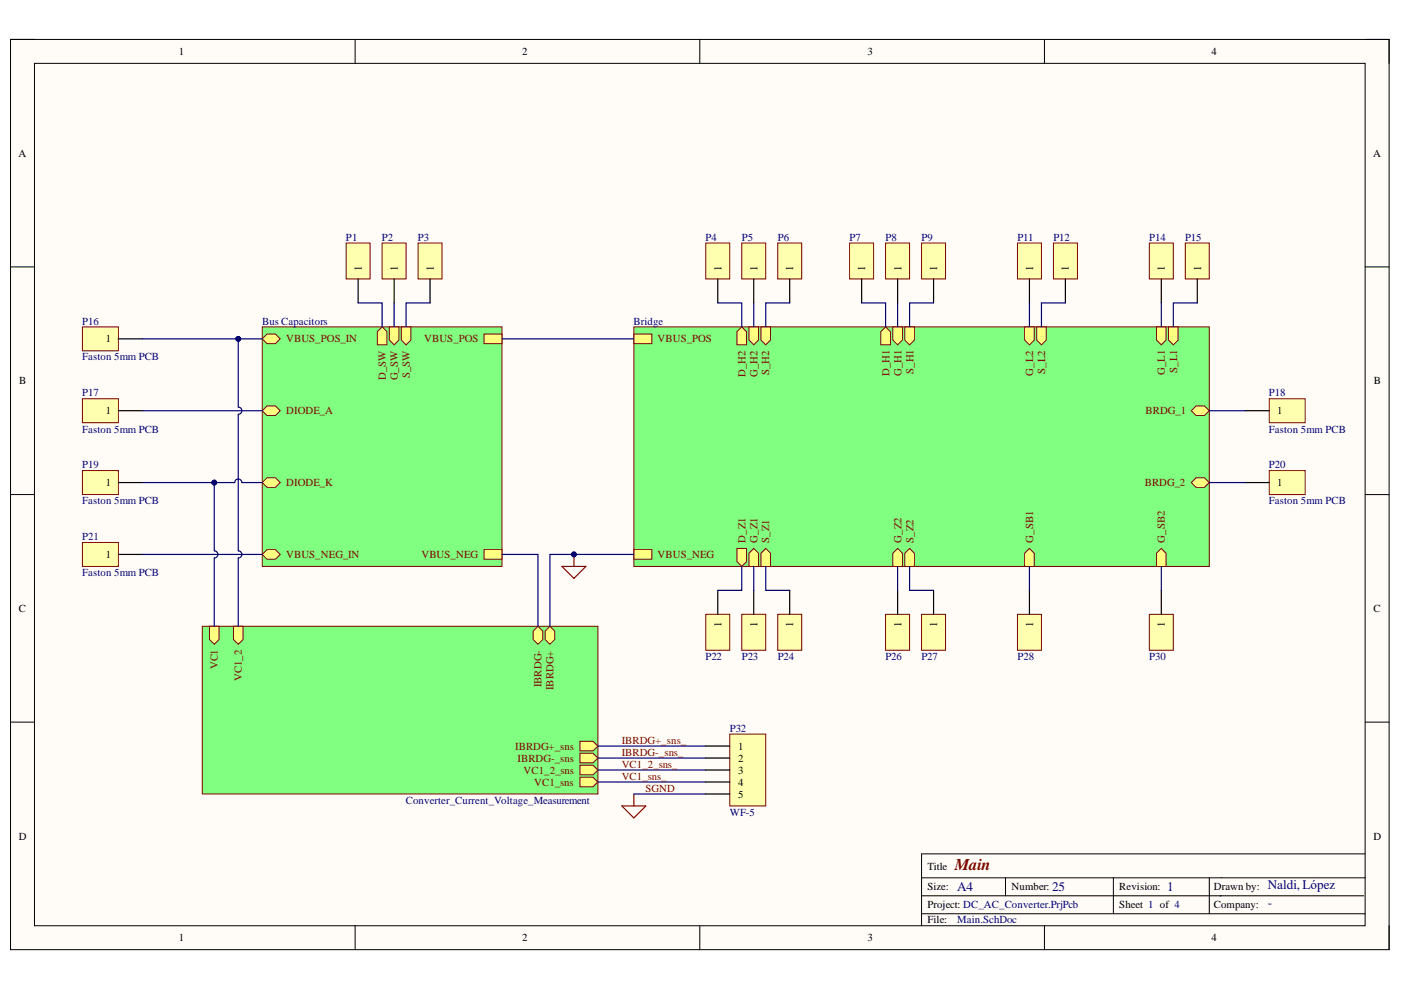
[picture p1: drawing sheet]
<svg xmlns="http://www.w3.org/2000/svg" width="297mm" height="210mm" viewBox="0 0 297 210" stroke-linecap="round" stroke-linejoin="round" font-family="sans-serif">
<path d="M2.2 8.4h292.3v193h-292.3z" fill-rule="evenodd" fill="#fffcf8"/>
<path d="M2.2 8.4h292.3v193h-292.3z" fill="none" stroke="#000" stroke-width=".21"/>
<path d="M7.3 13.4h282.1v182.9h-282.1z" fill-rule="evenodd" fill="#fffcf8"/>
<g fill="none" stroke="#000" stroke-width=".21">
<path d="M2.2 8.4h5.1M7.3 13.4h282.1v182.9h-282.1zM75.3 8.4v5M148.4 8.4v5M221.4 8.4v5M289.4 8.4h5.1v5M2.2 56.6h5.1M289.4 56.6h5.1M2.2 104.9h5.1M289.4 104.9h5.1M2.2 153.1h5.1M289.4 153.1h5.1"/>
<path d="M75.3 196.3v5.1M148.4 196.3v5.1M195.4 186.1h94M195.4 189.9h93.8M195.4 193.7h94M213.2 186.1v3.8M221.4 196.3v5.1M236.1 186.1v7.6M256.4 186.1v7.6M289.4 181h-94v15.3M294.5 196.3v5.1"/>
</g>
<path d="M55.6 69.3h50.8v50.8h-50.8z" fill-rule="evenodd" fill="#80ff80"/>
<path d="M55.6 69.3h50.8v50.8h-50.8z" fill="none" stroke="#800000" stroke-width=".21"/>
<path d="M102.6 116.5h3.8v2.1h-3.8z" fill-rule="evenodd" fill="#ffff80"/>
<path d="M102.6 116.5h3.8v2.1h-3.8z" fill="none" stroke="#800000" stroke-width=".21"/>
<path d="M102.6 70.8h3.8v2.1h-3.8z" fill-rule="evenodd" fill="#ffff80"/>
<path d="M102.6 70.8h3.8v2.1h-3.8z" fill="none" stroke="#800000" stroke-width=".21"/>
<path d="M55.6 71.8l1-1h1.8l1 1-1 1.1h-1.8z" fill-rule="evenodd" fill="#ffff80"/>
<path d="M55.6 71.8l1-1h1.8l1 1-1 1.1h-1.8z" fill="none" stroke="#800000" stroke-width=".21"/>
<path d="M55.6 87.1l1-1h1.8l1 1-1 1h-1.8z" fill-rule="evenodd" fill="#ffff80"/>
<path d="M55.6 87.1l1-1h1.8l1 1-1 1h-1.8z" fill="none" stroke="#800000" stroke-width=".21"/>
<path d="M55.6 102.3l1-1h1.8l1 1-1 1h-1.8z" fill-rule="evenodd" fill="#ffff80"/>
<path d="M55.6 102.3l1-1h1.8l1 1-1 1h-1.8z" fill="none" stroke="#800000" stroke-width=".21"/>
<path d="M55.6 117.6l1-1.1h1.8l1 1.1-1 1h-1.8z" fill-rule="evenodd" fill="#ffff80"/>
<path d="M55.6 117.6l1-1.1h1.8l1 1.1-1 1h-1.8z" fill="none" stroke="#800000" stroke-width=".21"/>
<path d="M82.5 69.3h2.1v2.8l-1 1-1.1-1z" fill-rule="evenodd" fill="#ffff80"/>
<path d="M82.5 69.3h2.1v2.8l-1 1-1.1-1z" fill="none" stroke="#800000" stroke-width=".21"/>
<path d="M85.1 69.3h2v2.8l-1 1-1-1z" fill-rule="evenodd" fill="#ffff80"/>
<path d="M85.1 69.3h2v2.8l-1 1-1-1z" fill="none" stroke="#800000" stroke-width=".21"/>
<path d="M80 70.3l1-1 1 1v2.8h-2z" fill-rule="evenodd" fill="#ffff80"/>
<path d="M80 70.3l1-1 1 1v2.8h-2z" fill="none" stroke="#800000" stroke-width=".21"/>
<path d="M42.9 132.8h83.9v35.5h-83.9z" fill-rule="evenodd" fill="#80ff80"/>
<path d="M42.9 132.8h83.9v35.5h-83.9z" fill="none" stroke="#800000" stroke-width=".21"/>
<path d="M44.4 132.8h2.1v2.8l-1.1 1-1-1z" fill-rule="evenodd" fill="#ffff80"/>
<path d="M44.4 132.8h2.1v2.8l-1.1 1-1-1z" fill="none" stroke="#800000" stroke-width=".21"/>
<path d="M123 164.8h2.7l1.1 1-1.1 1h-2.7z" fill-rule="evenodd" fill="#ffff80"/>
<path d="M123 164.8h2.7l1.1 1-1.1 1h-2.7z" fill="none" stroke="#800000" stroke-width=".21"/>
<path d="M123 157.2h2.7l1.1 1-1.1 1h-2.7z" fill-rule="evenodd" fill="#ffff80"/>
<path d="M123 157.2h2.7l1.1 1-1.1 1h-2.7z" fill="none" stroke="#800000" stroke-width=".21"/>
<path d="M49.5 132.8h2v2.8l-1 1-1-1z" fill-rule="evenodd" fill="#ffff80"/>
<path d="M49.5 132.8h2v2.8l-1 1-1-1z" fill="none" stroke="#800000" stroke-width=".21"/>
<path d="M113 133.8l1.1-1 1 1v1.8l-1 1-1.1-1z" fill-rule="evenodd" fill="#ffff80"/>
<path d="M113 133.8l1.1-1 1 1v1.8l-1 1-1.1-1z" fill="none" stroke="#800000" stroke-width=".21"/>
<path d="M115.6 133.8l1-1 1 1v1.8l-1 1-1-1z" fill-rule="evenodd" fill="#ffff80"/>
<path d="M115.6 133.8l1-1 1 1v1.8l-1 1-1-1z" fill="none" stroke="#800000" stroke-width=".21"/>
<path d="M123 162.2h2.7l1.1 1.1-1.1 1h-2.7z" fill-rule="evenodd" fill="#ffff80"/>
<path d="M123 162.2h2.7l1.1 1.1-1.1 1h-2.7z" fill="none" stroke="#800000" stroke-width=".21"/>
<path d="M123 159.7h2.7l1.1 1-1.1 1h-2.7z" fill-rule="evenodd" fill="#ffff80"/>
<path d="M123 159.7h2.7l1.1 1-1.1 1h-2.7z" fill="none" stroke="#800000" stroke-width=".21"/>
<path d="M131.8 170.9h5.1M131.9 170.9l2.5 2.5 2.5-2.5M134.4 168.3v2.6" fill="none" stroke="#800000" stroke-width=".25"/>
<path d="M17.5 115h7.6v5.1h-7.6z" fill-rule="evenodd" fill="#ffffb0"/>
<path d="M17.5 115h7.6v5.1h-7.6z" fill="none" stroke="#800000" stroke-width=".21"/>
<path d="M25.1 117.6h5.1" fill="none" stroke="#000" stroke-width=".25"/>
<path d="M17.5 99.8h7.6v5.1h-7.6z" fill-rule="evenodd" fill="#ffffb0"/>
<path d="M17.5 99.8h7.6v5.1h-7.6z" fill="none" stroke="#800000" stroke-width=".21"/>
<path d="M25.1 102.3h5.1" fill="none" stroke="#000" stroke-width=".25"/>
<path d="M17.5 84.5h7.6v5.1h-7.6z" fill-rule="evenodd" fill="#ffffb0"/>
<path d="M17.5 84.5h7.6v5.1h-7.6z" fill="none" stroke="#800000" stroke-width=".21"/>
<path d="M25.1 87.1h5.1" fill="none" stroke="#000" stroke-width=".25"/>
<path d="M17.5 69.3h7.6v5.1h-7.6z" fill-rule="evenodd" fill="#ffffb0"/>
<path d="M17.5 69.3h7.6v5.1h-7.6z" fill="none" stroke="#800000" stroke-width=".21"/>
<path d="M25.1 71.8h5.1" fill="none" stroke="#000" stroke-width=".25"/>
<path d="M126.8 158.2h22.8M126.8 163.3h22.8M126.8 165.8h22.8M126.8 160.7h22.8M134.4 168.3h15.2" fill="none" stroke="#000080" stroke-width=".25"/>
<path d="M269.1 84.5h7.6v5.1h-7.6z" fill-rule="evenodd" fill="#ffffb0"/>
<path d="M269.1 84.5h7.6v5.1h-7.6z" fill="none" stroke="#800000" stroke-width=".21"/>
<path d="M264 87.1h5.1" fill="none" stroke="#000" stroke-width=".25"/>
<path d="M269.1 99.8h7.6v5.1h-7.6z" fill-rule="evenodd" fill="#ffffb0"/>
<path d="M269.1 99.8h7.6v5.1h-7.6z" fill="none" stroke="#800000" stroke-width=".21"/>
<path d="M264 102.3h5.1" fill="none" stroke="#000" stroke-width=".25"/>
<path d="M134.4 69.3h122v50.8h-122z" fill-rule="evenodd" fill="#80ff80"/>
<path d="M134.4 69.3h122v50.8h-122z" fill="none" stroke="#800000" stroke-width=".21"/>
<path d="M252.6 102.3l1-1h1.8l1 1-1 1h-1.8z" fill-rule="evenodd" fill="#ffff80"/>
<path d="M252.6 102.3l1-1h1.8l1 1-1 1h-1.8z" fill="none" stroke="#800000" stroke-width=".21"/>
<path d="M252.6 87.1l1-1h1.8l1 1-1 1h-1.8z" fill-rule="evenodd" fill="#ffff80"/>
<path d="M252.6 87.1l1-1h1.8l1 1-1 1h-1.8z" fill="none" stroke="#800000" stroke-width=".21"/>
<path d="M134.4 70.8h3.8v2.1h-3.8z" fill-rule="evenodd" fill="#ffff80"/>
<path d="M134.4 70.8h3.8v2.1h-3.8z" fill="none" stroke="#800000" stroke-width=".21"/>
<path d="M134.4 116.5h3.8v2.1h-3.8z" fill-rule="evenodd" fill="#ffff80"/>
<path d="M134.4 116.5h3.8v2.1h-3.8z" fill="none" stroke="#800000" stroke-width=".21"/>
<path d="M158.8 69.3h2v2.8l-1 1-1-1z" fill-rule="evenodd" fill="#ffff80"/>
<path d="M158.8 69.3h2v2.8l-1 1-1-1z" fill="none" stroke="#800000" stroke-width=".21"/>
<path d="M161.3 69.3h2.1v2.8l-1 1-1.1-1z" fill-rule="evenodd" fill="#ffff80"/>
<path d="M161.3 69.3h2.1v2.8l-1 1-1.1-1z" fill="none" stroke="#800000" stroke-width=".21"/>
<path d="M189.3 69.3h2v2.8l-1 1-1-1z" fill-rule="evenodd" fill="#ffff80"/>
<path d="M189.3 69.3h2v2.8l-1 1-1-1z" fill="none" stroke="#800000" stroke-width=".21"/>
<path d="M191.8 69.3h2.1v2.8l-1.1 1-1-1z" fill-rule="evenodd" fill="#ffff80"/>
<path d="M191.8 69.3h2.1v2.8l-1.1 1-1-1z" fill="none" stroke="#800000" stroke-width=".21"/>
<path d="M217.2 69.3h2.1v2.8l-1 1-1.1-1z" fill-rule="evenodd" fill="#ffff80"/>
<path d="M217.2 69.3h2.1v2.8l-1 1-1.1-1z" fill="none" stroke="#800000" stroke-width=".21"/>
<path d="M219.8 69.3h2v2.8l-1 1-1-1z" fill-rule="evenodd" fill="#ffff80"/>
<path d="M219.8 69.3h2v2.8l-1 1-1-1z" fill="none" stroke="#800000" stroke-width=".21"/>
<path d="M217.2 117.3l1.1-1 1 1v2.8h-2.1z" fill-rule="evenodd" fill="#ffff80"/>
<path d="M217.2 117.3l1.1-1 1 1v2.8h-2.1z" fill="none" stroke="#800000" stroke-width=".21"/>
<path d="M245.2 117.3l1-1 1 1v2.8h-2z" fill-rule="evenodd" fill="#ffff80"/>
<path d="M245.2 117.3l1-1 1 1v2.8h-2z" fill="none" stroke="#800000" stroke-width=".21"/>
<path d="M189.3 117.3l1-1 1 1v2.8h-2z" fill-rule="evenodd" fill="#ffff80"/>
<path d="M189.3 117.3l1-1 1 1v2.8h-2z" fill="none" stroke="#800000" stroke-width=".21"/>
<path d="M191.8 117.3l1-1 1.1 1v2.8h-2.1z" fill-rule="evenodd" fill="#ffff80"/>
<path d="M191.8 117.3l1-1 1.1 1v2.8h-2.1z" fill="none" stroke="#800000" stroke-width=".21"/>
<path d="M158.8 117.3l1-1 1 1v2.8h-2z" fill-rule="evenodd" fill="#ffff80"/>
<path d="M158.8 117.3l1-1 1 1v2.8h-2z" fill="none" stroke="#800000" stroke-width=".21"/>
<path d="M161.3 117.3l1.1-1 1 1v2.8h-2.1z" fill-rule="evenodd" fill="#ffff80"/>
<path d="M161.3 117.3l1.1-1 1 1v2.8h-2.1z" fill="none" stroke="#800000" stroke-width=".21"/>
<path d="M245.2 69.3h2v2.8l-1 1-1-1z" fill-rule="evenodd" fill="#ffff80"/>
<path d="M245.2 69.3h2v2.8l-1 1-1-1z" fill="none" stroke="#800000" stroke-width=".21"/>
<path d="M247.7 69.3h2.1v2.8l-1 1-1.1-1z" fill-rule="evenodd" fill="#ffff80"/>
<path d="M247.7 69.3h2.1v2.8l-1 1-1.1-1z" fill="none" stroke="#800000" stroke-width=".21"/>
<path d="M156.2 70.3l1.1-1 1 1v2.8h-2.1z" fill-rule="evenodd" fill="#ffff80"/>
<path d="M156.2 70.3l1.1-1 1 1v2.8h-2.1z" fill="none" stroke="#800000" stroke-width=".21"/>
<path d="M186.7 70.3l1.1-1 1 1v2.8h-2.1z" fill-rule="evenodd" fill="#ffff80"/>
<path d="M186.7 70.3l1.1-1 1 1v2.8h-2.1z" fill="none" stroke="#800000" stroke-width=".21"/>
<path d="M156.2 116.3h2.1v2.8l-1 1-1.1-1z" fill-rule="evenodd" fill="#ffff80"/>
<path d="M156.2 116.3h2.1v2.8l-1 1-1.1-1z" fill="none" stroke="#800000" stroke-width=".21"/>
<path d="M30.2 87.1h25.4M30.2 117.6h25.4M45.4 102.3v14.5a.76 .76 0 0 1 .8 .8 .76 .76 0 0 1-.8 .7v14.5" fill="none" stroke="#000080" stroke-width=".25"/>
<circle cx="45.4" cy="102.3" r=".51" fill="#000080"/>
<circle cx="45.4" cy="102.3" r=".51" fill="none" stroke="#000080" stroke-width=".21"/>
<path d="M50.5 71.8v14.5a.76 .76 0 0 1 .8 .8 .76 .76 0 0 1-.8 .7v29a.76 .76 0 0 1 .8 .8 .76 .76 0 0 1-.8 .7v14.5" fill="none" stroke="#000080" stroke-width=".25"/>
<circle cx="50.5" cy="71.8" r=".51" fill="#000080"/>
<circle cx="50.5" cy="71.8" r=".51" fill="none" stroke="#000080" stroke-width=".21"/>
<path d="M106.4 71.8h28M256.4 87.1h7.6M106.4 117.6h7.7v15.2M134.4 117.6h-17.8v15.2M256.4 102.3h7.6" fill="none" stroke="#000080" stroke-width=".25"/>
<circle cx="121.7" cy="117.6" r=".51" fill="#000080"/>
<circle cx="121.7" cy="117.6" r=".51" fill="none" stroke="#000080" stroke-width=".21"/>
<path d="M121.7 117.6v2.5M119.1 120.1h5.1l-2.5 2.5z" fill="none" stroke="#800000" stroke-width=".25"/>
<circle cx="121.7" cy="117.6" r=".51" fill="#000080"/>
<circle cx="121.7" cy="117.6" r=".51" fill="none" stroke="#000080" stroke-width=".21"/>
<path d="M83.6 64.2v5.1M159.8 64.2v5.1" fill="none" stroke="#000080" stroke-width=".25"/>
<path d="M73.4 51.5h5.1v7.6h-5.1z" fill-rule="evenodd" fill="#ffffb0"/>
<path d="M73.4 51.5h5.1v7.6h-5.1z" fill="none" stroke="#800000" stroke-width=".21"/>
<path d="M75.9 59.1v5.1" fill="none" stroke="#000" stroke-width=".25"/>
<path d="M81 51.5h5.1v7.6h-5.1z" fill-rule="evenodd" fill="#ffffb0"/>
<path d="M81 51.5h5.1v7.6h-5.1z" fill="none" stroke="#800000" stroke-width=".21"/>
<path d="M83.6 59.1v5.1" fill="none" stroke="#000" stroke-width=".25"/>
<path d="M88.6 51.5h5.1v7.6h-5.1z" fill-rule="evenodd" fill="#ffffb0"/>
<path d="M88.6 51.5h5.1v7.6h-5.1z" fill="none" stroke="#800000" stroke-width=".21"/>
<path d="M91.2 59.1v5.1" fill="none" stroke="#000" stroke-width=".25"/>
<path d="M149.6 51.5h5.1v7.6h-5.1z" fill-rule="evenodd" fill="#ffffb0"/>
<path d="M149.6 51.5h5.1v7.6h-5.1z" fill="none" stroke="#800000" stroke-width=".21"/>
<path d="M152.2 59.1v5.1" fill="none" stroke="#000" stroke-width=".25"/>
<path d="M187.8 51.5h5v7.6h-5z" fill-rule="evenodd" fill="#ffffb0"/>
<path d="M187.8 51.5h5v7.6h-5z" fill="none" stroke="#800000" stroke-width=".21"/>
<path d="M190.3 59.1v5.1" fill="none" stroke="#000" stroke-width=".25"/>
<path d="M180.1 51.5h5.1v7.6h-5.1z" fill-rule="evenodd" fill="#ffffb0"/>
<path d="M180.1 51.5h5.1v7.6h-5.1z" fill="none" stroke="#800000" stroke-width=".21"/>
<path d="M182.7 59.1v5.1" fill="none" stroke="#000" stroke-width=".25"/>
<path d="M195.4 51.5h5.1v7.6h-5.1z" fill-rule="evenodd" fill="#ffffb0"/>
<path d="M195.4 51.5h5.1v7.6h-5.1z" fill="none" stroke="#800000" stroke-width=".21"/>
<path d="M197.9 59.1v5.1" fill="none" stroke="#000" stroke-width=".25"/>
<path d="M157.3 51.5h5.1v7.6h-5.1z" fill-rule="evenodd" fill="#ffffb0"/>
<path d="M157.3 51.5h5.1v7.6h-5.1z" fill="none" stroke="#800000" stroke-width=".21"/>
<path d="M159.8 59.1v5.1" fill="none" stroke="#000" stroke-width=".25"/>
<path d="M164.9 51.5h5.1v7.6h-5.1z" fill-rule="evenodd" fill="#ffffb0"/>
<path d="M164.9 51.5h5.1v7.6h-5.1z" fill="none" stroke="#800000" stroke-width=".21"/>
<path d="M167.4 59.1v5.1" fill="none" stroke="#000" stroke-width=".25"/>
<path d="M215.7 51.5h5.1v7.6h-5.1z" fill-rule="evenodd" fill="#ffffb0"/>
<path d="M215.7 51.5h5.1v7.6h-5.1z" fill="none" stroke="#800000" stroke-width=".21"/>
<path d="M218.3 59.1v5.1" fill="none" stroke="#000" stroke-width=".25"/>
<path d="M223.3 51.5h5.1v7.6h-5.1z" fill-rule="evenodd" fill="#ffffb0"/>
<path d="M223.3 51.5h5.1v7.6h-5.1z" fill="none" stroke="#800000" stroke-width=".21"/>
<path d="M225.9 59.1v5.1" fill="none" stroke="#000" stroke-width=".25"/>
<path d="M243.7 51.5h5.1v7.6h-5.1z" fill-rule="evenodd" fill="#ffffb0"/>
<path d="M243.7 51.5h5.1v7.6h-5.1z" fill="none" stroke="#800000" stroke-width=".21"/>
<path d="M246.2 59.1v5.1" fill="none" stroke="#000" stroke-width=".25"/>
<path d="M215.7 130.3h5.1v7.6h-5.1z" fill-rule="evenodd" fill="#ffffb0"/>
<path d="M215.7 130.3h5.1v7.6h-5.1z" fill="none" stroke="#800000" stroke-width=".21"/>
<path d="M218.3 125.2v5.1" fill="none" stroke="#000" stroke-width=".25"/>
<path d="M157.3 130.2h5.1v7.7h-5.1z" fill-rule="evenodd" fill="#ffffb0"/>
<path d="M157.3 130.2h5.1v7.7h-5.1z" fill="none" stroke="#800000" stroke-width=".21"/>
<path d="M159.8 125.2v5" fill="none" stroke="#000" stroke-width=".25"/>
<path d="M164.9 130.2h5.1v7.7h-5.1z" fill-rule="evenodd" fill="#ffffb0"/>
<path d="M164.9 130.2h5.1v7.7h-5.1z" fill="none" stroke="#800000" stroke-width=".21"/>
<path d="M167.4 125.2v5" fill="none" stroke="#000" stroke-width=".25"/>
<path d="M149.6 130.2h5.1v7.7h-5.1z" fill-rule="evenodd" fill="#ffffb0"/>
<path d="M149.6 130.2h5.1v7.7h-5.1z" fill="none" stroke="#800000" stroke-width=".21"/>
<path d="M152.2 125.2v5" fill="none" stroke="#000" stroke-width=".25"/>
<path d="M187.8 130.3h5v7.6h-5z" fill-rule="evenodd" fill="#ffffb0"/>
<path d="M187.8 130.3h5v7.6h-5z" fill="none" stroke="#800000" stroke-width=".21"/>
<path d="M190.3 125.2v5.1" fill="none" stroke="#000" stroke-width=".25"/>
<path d="M195.4 130.3h5.1v7.6h-5.1z" fill-rule="evenodd" fill="#ffffb0"/>
<path d="M195.4 130.3h5.1v7.6h-5.1z" fill="none" stroke="#800000" stroke-width=".21"/>
<path d="M197.9 125.2v5.1" fill="none" stroke="#000" stroke-width=".25"/>
<path d="M75.9 64.2h5.1v5.1M91.2 64.2h-5.1v5.1" fill="none" stroke="#000080" stroke-width=".25"/>
<path d="M251.3 51.5h5.1v7.6h-5.1z" fill-rule="evenodd" fill="#ffffb0"/>
<path d="M251.3 51.5h5.1v7.6h-5.1z" fill="none" stroke="#800000" stroke-width=".21"/>
<path d="M253.8 59.1v5.1" fill="none" stroke="#000" stroke-width=".25"/>
<path d="M243.7 130.3h5.1v7.6h-5.1z" fill-rule="evenodd" fill="#ffffb0"/>
<path d="M243.7 130.3h5.1v7.6h-5.1z" fill="none" stroke="#800000" stroke-width=".21"/>
<path d="M246.2 125.2v5.1" fill="none" stroke="#000" stroke-width=".25"/>
<g fill="none" stroke="#000080" stroke-width=".25">
<path d="M152.2 64.2h5.1v5.1M167.4 64.2h-5v5.1M182.7 64.2h5.1v5.1M190.3 64.2v5.1M197.9 64.2h-5.1v5.1M218.3 64.2v5.1M225.9 64.2h-5.1v5.1M246.2 64.2v5.1M253.8 64.2h-5v5.1M157.3 120.1v5.1h-5.1M159.8 120.1v5.1M162.4 120.1v5.1h5"/>
<path d="M190.3 120.1v5.1M192.8 120.1v5.1h5.1M218.3 120.1v5.1M246.2 120.1v5.1"/>
</g>
<path d="M154.7 155.6h7.7v15.3h-7.7z" fill-rule="evenodd" fill="#ffffb0"/>
<path d="M154.7 155.6h7.7v15.3h-7.7z" fill="none" stroke="#800000" stroke-width=".21"/>
<path d="M149.6 158.2h5.1M149.6 160.7h5.1M149.6 163.3h5.1M149.6 165.8h5.1M149.6 168.3h5.1" fill="none" stroke="#000" stroke-width=".25"/>
<path d="M30.2 102.3h19.6a.76 .76 0 0 1 .7-.7 .76 .76 0 0 1 .8 .7h4.3" fill="none" stroke="#000080" stroke-width=".25"/>
<circle cx="45.4" cy="102.3" r=".51" fill="#000080"/>
<circle cx="45.4" cy="102.3" r=".51" fill="none" stroke="#000080" stroke-width=".21"/>
<path d="M30.2 71.8h25.4" fill="none" stroke="#000080" stroke-width=".25"/>
<circle cx="50.5" cy="71.8" r=".51" fill="#000080"/>
<circle cx="50.5" cy="71.8" r=".51" fill="none" stroke="#000080" stroke-width=".21"/>
<text font-size="3.5" fill="#800000" x="202.5" y="184.4">Main</text>
<g font-size="2.8" fill="#000080">
<text x="203" y="188.8">A4</text>
<text x="223.1" y="188.8">25</text>
<text x="247.5" y="188.8">1</text>
<text x="268.8" y="188.6">Naldi, López</text>
<text x="268.8" y="192.4">-</text>
</g>
<g font-size="2.3">
<text x="37.9" y="11.7">1</text>
<text x="110.7" y="11.7">2</text>
<text x="183.9" y="11.7">3</text>
<text x="256.8" y="11.7">4</text>
<text x="3.9" y="33.3">A</text>
<text x="291.1" y="33.3">A</text>
<text x="76.7" y="57.4" transform="rotate(-90 76.7 57.4)">1</text>
<text x="84.3" y="57.4" transform="rotate(-90 84.3 57.4)">1</text>
<text x="92" y="57.4" transform="rotate(-90 92 57.4)">1</text>
<text x="153" y="57.4" transform="rotate(-90 153 57.4)">1</text>
<text x="160.6" y="57.4" transform="rotate(-90 160.6 57.4)">1</text>
<text x="168.2" y="57.4" transform="rotate(-90 168.2 57.4)">1</text>
<text x="183.4" y="57.4" transform="rotate(-90 183.4 57.4)">1</text>
<text x="191.1" y="57.4" transform="rotate(-90 191.1 57.4)">1</text>
<text x="198.7" y="57.4" transform="rotate(-90 198.7 57.4)">1</text>
<text x="219" y="57.4" transform="rotate(-90 219 57.4)">1</text>
<text x="226.6" y="57.4" transform="rotate(-90 226.6 57.4)">1</text>
<text x="247" y="57.4" transform="rotate(-90 247 57.4)">1</text>
<text x="254.7" y="57.4" transform="rotate(-90 254.7 57.4)">1</text>
<text x="22.4" y="72.6">1</text>
<text x="4.1" y="81.5">B</text>
<text x="291.3" y="81.5">B</text>
<text x="22.4" y="87.8">1</text>
<text x="270.8" y="87.8">1</text>
<text x="22.4" y="103.1">1</text>
<text x="270.8" y="103.1">1</text>
<text x="22.4" y="118.3">1</text>
<text x="4" y="129.8">C</text>
<text x="291.2" y="129.8">C</text>
<text x="153" y="132.9" transform="rotate(-90 153 132.9)">1</text>
<text x="160.6" y="132.9" transform="rotate(-90 160.6 132.9)">1</text>
<text x="168.2" y="132.9" transform="rotate(-90 168.2 132.9)">1</text>
<text x="191.1" y="132.9" transform="rotate(-90 191.1 132.9)">1</text>
<text x="198.7" y="132.9" transform="rotate(-90 198.7 132.9)">1</text>
<text x="219" y="132.9" transform="rotate(-90 219 132.9)">1</text>
<text x="247" y="132.9" transform="rotate(-90 247 132.9)">1</text>
<text x="156.5" y="159">1</text>
<text x="156.5" y="161.5">2</text>
<text x="156.5" y="164.1">3</text>
<text x="156.5" y="166.6">4</text>
<text x="156.5" y="169.1">5</text>
<text x="4" y="178">D</text>
<text x="291.2" y="178">D</text>
<text x="196.6" y="184.4">Title</text>
<text x="196.6" y="188.7">Size:</text>
<text x="214.5" y="188.7">Number:</text>
<text x="237.3" y="188.7">Revision:</text>
<text x="257.4" y="188.7">Drawn by:</text>
<text x="196.6" y="192.5">Project: DC_AC_Converter.PrjPcb</text>
<text x="196.6" y="195.8">File:</text>
<text x="237.3" y="192.5">Sheet 1 of 4</text>
<text x="257.4" y="192.5">Company:</text>
<text x="37.9" y="199.6">1</text>
<text x="110.7" y="199.6">2</text>
<text x="183.9" y="199.6">3</text>
<text x="256.8" y="199.6">4</text>
</g>
<g font-size="2.3" fill="#000080">
<text x="73.3" y="51.1">P1</text>
<text x="81" y="51.1">P2</text>
<text x="88.6" y="51.1">P3</text>
<text x="149.6" y="51.1">P4</text>
<text x="157.3" y="51.1">P5</text>
<text x="164.9" y="51.1">P6</text>
<text x="180.1" y="51.1">P7</text>
<text x="187.7" y="51.1">P8</text>
<text x="195.3" y="51.1">P9</text>
<text x="215.7" y="51.1">P11</text>
<text x="223.3" y="51.1">P12</text>
<text x="243.7" y="51.1">P14</text>
<text x="251.3" y="51.1">P15</text>
<text x="17.4" y="68.8">P16</text>
<text x="55.6" y="68.8">Bus Capacitors</text>
<text x="134.3" y="68.8">Bridge</text>
<text x="17.4" y="76.4">Faston 5mm PCB</text>
<text x="17.4" y="84">P17</text>
<text x="269" y="84">P18</text>
<text x="17.4" y="91.7">Faston 5mm PCB</text>
<text x="269" y="91.7">Faston 5mm PCB</text>
<text x="17.4" y="99.3">P19</text>
<text x="269" y="99.3">P20</text>
<text x="17.4" y="106.9">Faston 5mm PCB</text>
<text x="269" y="106.9">Faston 5mm PCB</text>
<text x="17.4" y="114.5">P21</text>
<text x="17.4" y="122.1">Faston 5mm PCB</text>
<text x="149.6" y="139.9">P22</text>
<text x="157.3" y="139.9">P23</text>
<text x="164.9" y="139.9">P24</text>
<text x="187.7" y="139.9">P26</text>
<text x="195.3" y="139.9">P27</text>
<text x="215.7" y="139.9">P28</text>
<text x="243.7" y="139.9">P30</text>
<text x="154.7" y="155.2">P32</text>
<text x="86" y="170.4">Converter_Current_Voltage_Measurement</text>
<text x="154.7" y="173">WF-5</text>
<text x="203" y="195.8">Main.SchDoc</text>
</g>
<g font-size="2.3" fill="#800000">
<text x="60.7" y="72.6">VBUS_POS_IN</text>
<text x="89.9" y="72.6">VBUS_POS</text>
<text x="139.4" y="72.6">VBUS_POS</text>
<text x="81.8" y="80.6" transform="rotate(-90 81.8 80.6)">D_SW</text>
<text x="84.3" y="80.6" transform="rotate(-90 84.3 80.6)">G_SW</text>
<text x="86.9" y="80.2" transform="rotate(-90 86.9 80.2)">S_SW</text>
<text x="158" y="79.9" transform="rotate(-90 158 79.9)">D_H2</text>
<text x="160.6" y="79.9" transform="rotate(-90 160.6 79.9)">G_H2</text>
<text x="163.1" y="79.5" transform="rotate(-90 163.1 79.5)">S_H2</text>
<text x="188.6" y="79.7" transform="rotate(-90 188.6 79.7)">D_H1</text>
<text x="191.1" y="79.7" transform="rotate(-90 191.1 79.7)">G_H1</text>
<text x="193.7" y="79.3" transform="rotate(-90 193.7 79.3)">S_H1</text>
<text x="219" y="79.6" transform="rotate(-90 219 79.6)">G_L2</text>
<text x="221.6" y="79.3" transform="rotate(-90 221.6 79.3)">S_L2</text>
<text x="247" y="79.5" transform="rotate(-90 247 79.5)">G_L1</text>
<text x="249.6" y="79" transform="rotate(-90 249.6 79)">S_L1</text>
<text x="60.7" y="87.8">DIODE_A</text>
<text x="242.9" y="87.8">BRDG_1</text>
<text x="60.7" y="103.1">DIODE_K</text>
<text x="242.7" y="103.1">BRDG_2</text>
<text x="60.7" y="118.3">VBUS_NEG_IN</text>
<text x="89.3" y="118.3">VBUS_NEG</text>
<text x="139.4" y="118.3">VBUS_NEG</text>
<text x="158" y="115" transform="rotate(-90 158 115)">D_Z1</text>
<text x="160.6" y="115" transform="rotate(-90 160.6 115)">G_Z1</text>
<text x="163.1" y="115" transform="rotate(-90 163.1 115)">S_Z1</text>
<text x="191.1" y="115" transform="rotate(-90 191.1 115)">G_Z2</text>
<text x="193.7" y="115" transform="rotate(-90 193.7 115)">S_Z2</text>
<text x="219" y="115" transform="rotate(-90 219 115)">G_SB1</text>
<text x="247" y="115" transform="rotate(-90 247 115)">G_SB2</text>
<text x="46.2" y="141.9" transform="rotate(-90 46.2 141.9)">VC1</text>
<text x="51.3" y="144.4" transform="rotate(-90 51.3 144.4)">VC1_2</text>
<text x="114.8" y="145.6" transform="rotate(-90 114.8 145.6)">IBRDG-</text>
<text x="117.3" y="146.2" transform="rotate(-90 117.3 146.2)">IBRDG+</text>
<text x="109.2" y="159">IBRDG+_sns</text>
<text x="109.7" y="161.5">IBRDG-_sns</text>
<text x="131.8" y="157.7">IBRDG+_sns_</text>
<text x="131.8" y="160.3">IBRDG-_sns_</text>
<text x="111" y="164.1">VC1_2_sns</text>
<text x="113.3" y="166.6">VC1_sns</text>
<text x="131.8" y="162.8">VC1_2_sns_</text>
<text x="131.8" y="165.3">VC1_sns_</text>
<text x="136.9" y="167.9">SGND</text>
</g>
</svg>
